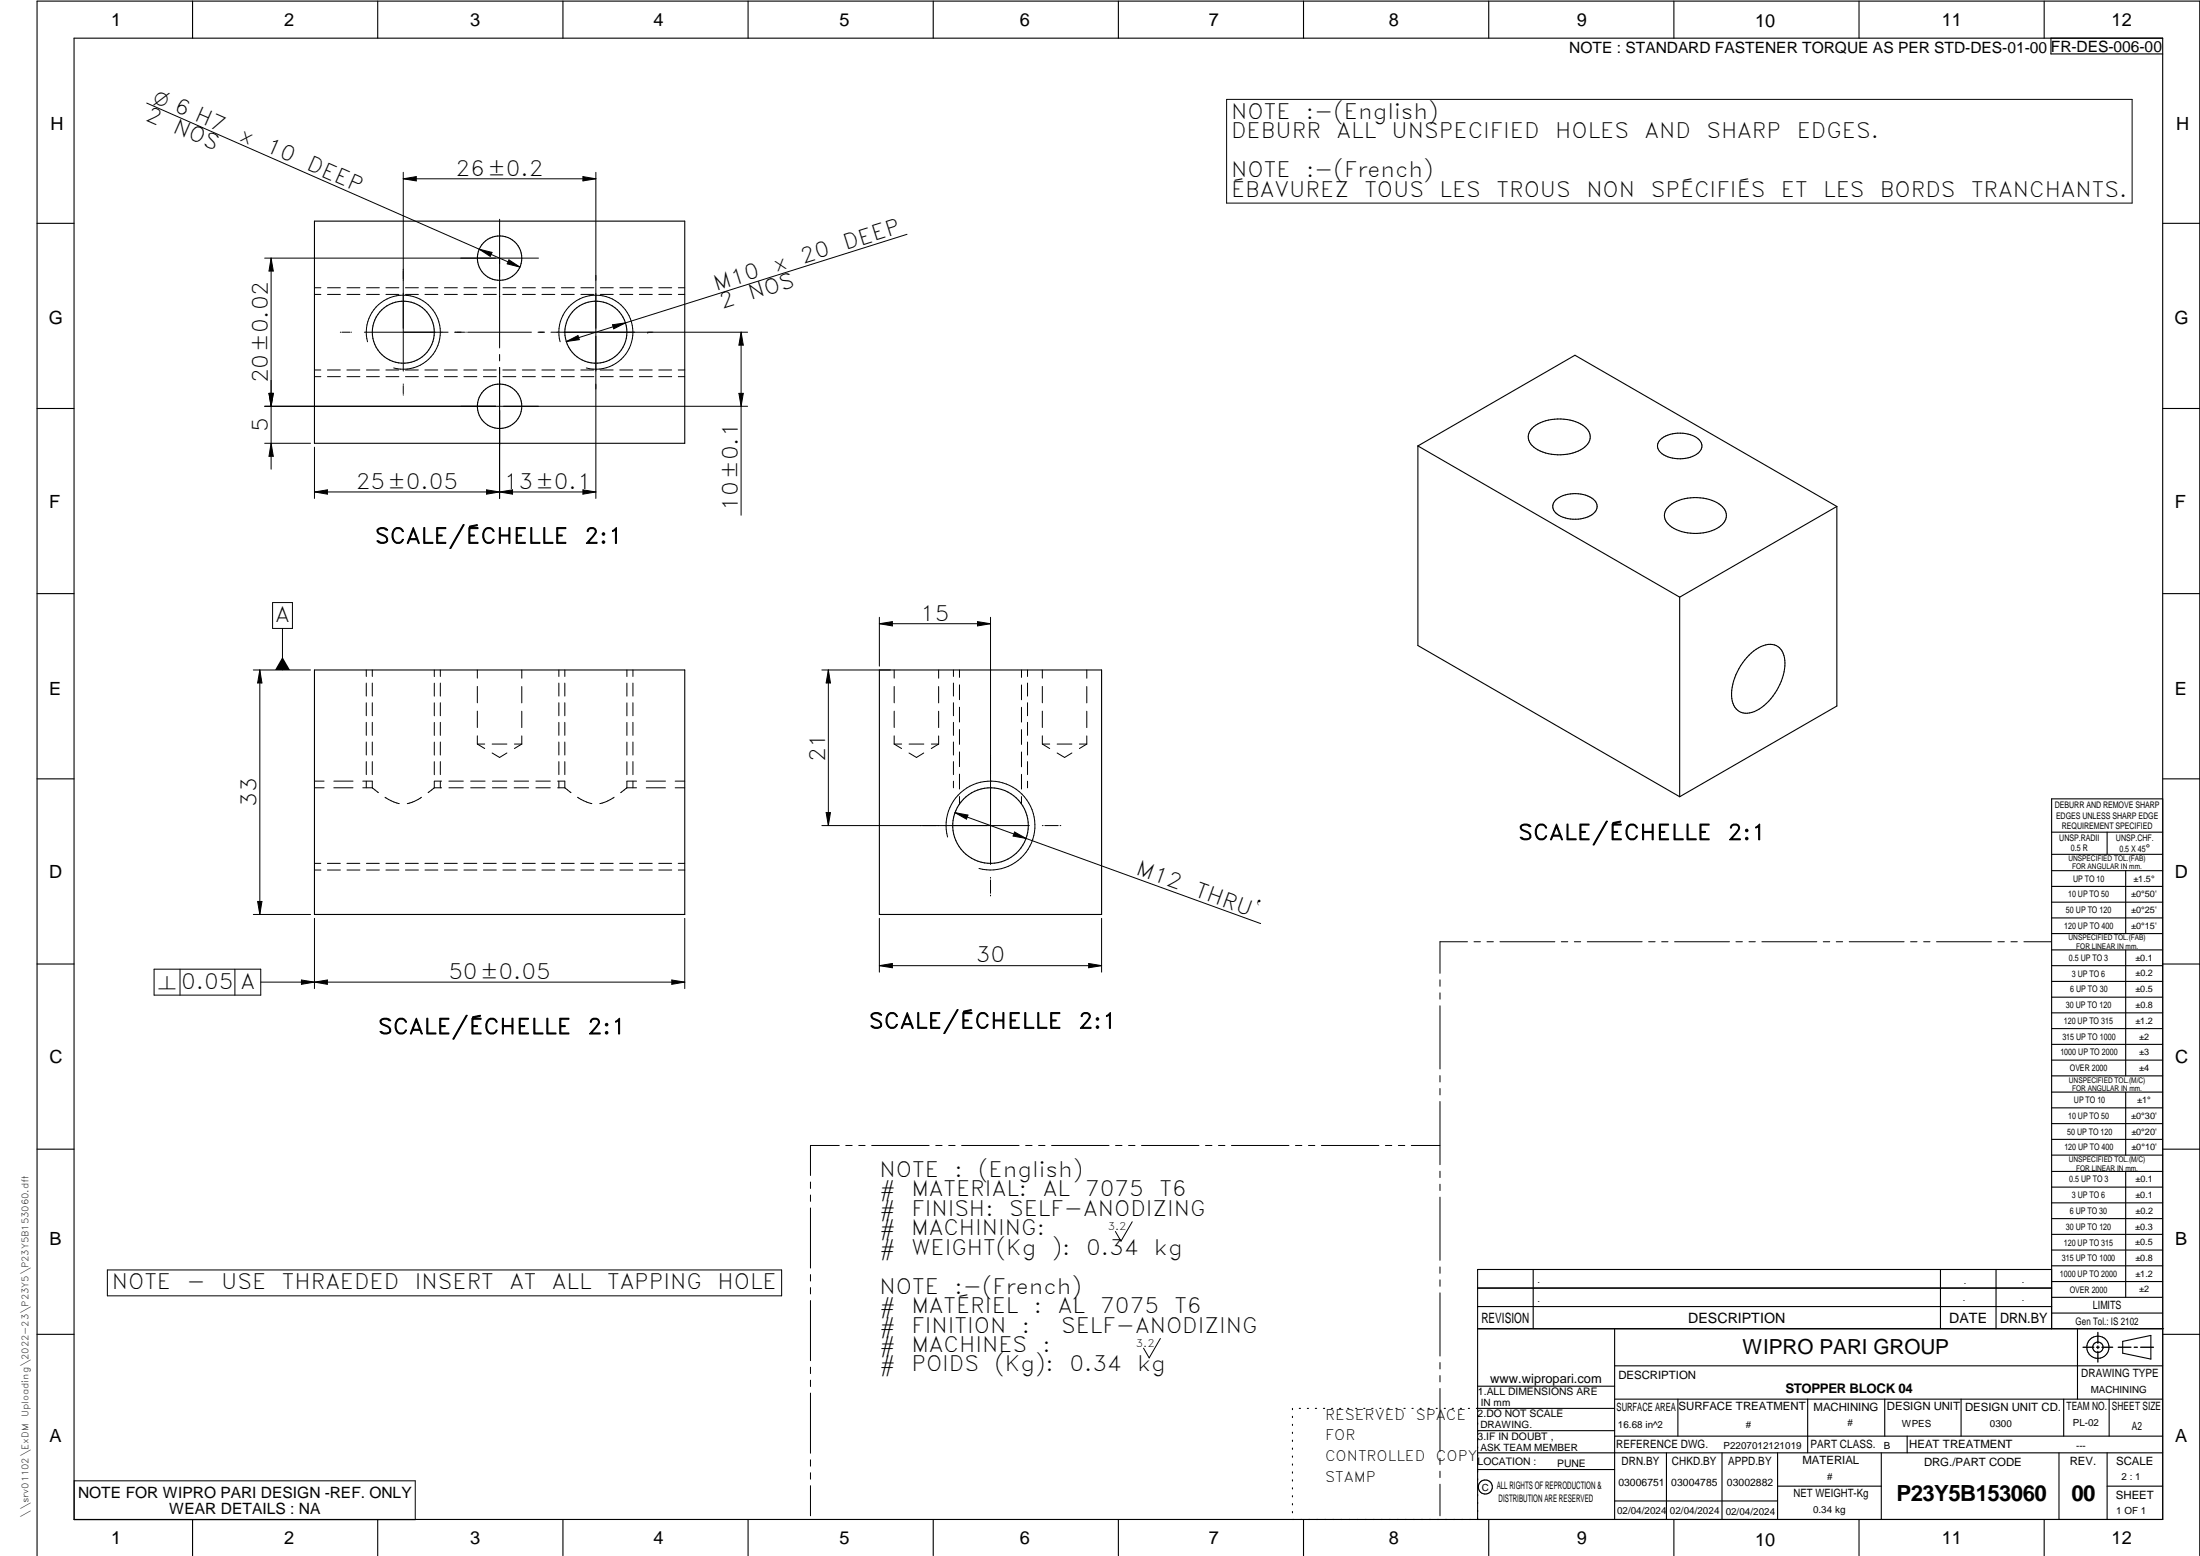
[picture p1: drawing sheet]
<svg xmlns="http://www.w3.org/2000/svg" width="594mm" height="420mm" viewBox="0 0 594 420" stroke-linecap="round" stroke-linejoin="round" font-family="sans-serif">
<g fill="none" stroke="#000" stroke-width=".3">
<path d="M20 10.3h564v400h-564zM52 .3v10M102 .3v10M152 .3v10M202 .3v10M252 .3v10M302 .3v10M352 .3v10M402 .3v10M452 .3v10M502 .3v10M552 .3v10"/>
<path d="M553.8 10.3v4.3h30.2M84.9 59.7h100v60h-100zM10 60.3h10M584 60.3h10M10 110.3h10M413.7 115.6a12 12 0 0 1 14.7 0 3.3 3.3 0 0 1-1 5.5 12.3 12.3 0 0 1-13.7-.8 3.2 3.2 0 0 1 0-4.7zM448.4 118.7a8.6 8.6 0 0 1 10.5 .1 2.4 2.4 0 0 1-.8 3.9 8.9 8.9 0 0 1-9.7-.5 2.26 2.26 0 0 1 0-3.5zM584 110.3h10M382.9 120.4l42.4-24.5 70.7 40.9M382.9 120.4v53.9l70.7 40.8M382.9 120.4l70.7 40.8M420.1 135a8.6 8.6 0 0 1 10.5 .2 2.53 2.53 0 0 1-1.3 4.1 8.6 8.6 0 0 1-9.5-1.1 2.27 2.27 0 0 1 .3-3.2z"/>
<path d="M450.5 136.9a12.1 12.1 0 0 1 12.5-1.5 4.1 4.1 0 0 1 3 4.8 7.8 7.8 0 0 1-6.9 3.8 10.6 10.6 0 0 1-9-2.9 3.1 3.1 0 0 1 .4-4.2zM496 136.8l-42.4 24.4M496 136.8v53.8l-42.4 24.5M10 160.3h10M453.6 161.2v53.9M472.3 176.9a7 7 0 0 1 7.4-2.6 5.3 5.3 0 0 1 2.3 5.5 15.7 15.7 0 0 1-8.3 12.4 4.1 4.1 0 0 1-6.1-3.6 15.3 15.3 0 0 1 4.7-11.7zM584 160.3h10M84.9 180.9h100v66h-100zM237.5 180.9h60v66h-60zM10 210.3h10M584 215.7h-30v143.1M584 210.3h10"/>
<path d="M554 230.7h30M554 224.7h30M554 235.1h30M554 239.4h30M569 224.7v6M574 235.1v17M554 243.6h30M554 247.9h30M554 252.1h30M554 256.5h30M574 256.5v34M10 260.3h10"/>
<path d="M554 260.8h30M554 265h30M554 269.3h30M554 273.5h30M554 277.7h30M584 260.3h10M554 282h30M554 286.3h30M554 290.5h30M554 294.9h30M554 299.1h30M574 294.9v17"/>
<path d="M10 310.3h10M554 303.4h30M554 307.7h30M554 311.9h30M554 316.3h30M574 316.3v34M584 310.3h10M554 320.5h30M554 324.8h30M554 329.1h30M554 333.3h30M554 337.5h30"/>
<path d="M399 358.8h185.3M399 352.8h155M399 347.8h155M414 342.8v16M436 358.8v51.5M524 342.8v16M539 342.8v16M554 342.8h-155v67.5M554 341.8h30M554 346.1h30M554 350.3h30M554 354.6h30"/>
<path d="M561 358.8v19M10 360.3h10M399 374.3h37M436 368.8h148M436 377.8h148M453.1 377.8v10M488.1 377.8v14.5M508.9 377.8v10M529.6 377.8v10M557.3 377.8v10M569.5 377.8v10M573.2 362.2l7.6-1.6v6.4l-7.6-1.6z"/>
<path d="M584 360.3h10M349 380.3v.3M349 382.4v.4M349 384.6v.3M349 386.7v.4M349 388.9v.3M349 391v.4M349 393.2v.3M349 395.3v.3M349 397.4v.4M349 399.6v.3M350.9 380.3h.3"/>
<path d="M353 380.3h.3M355.2 380.3h.3M357.4 380.3h.3M359.6 380.3h.3M361.7 380.3h.3M363.9 380.3h.3M366.1 380.3h.3M368.3 380.3h.3M370.4 380.3h.3M372.6 380.3h.3M374.8 380.3h.3M376.9 380.3h.4"/>
<path d="M379.1 380.3h.3M381.3 380.3h.3M383.4 380.3h.4M385.6 380.3h.4M387.8 380.3h.3M390 380.3h.3M392.1 380.3h.4M394.3 380.3h.4M396.5 380.3h.3M399 396.8h37M399 392.3h185M399 386.3h37"/>
<path d="M436 387.8h148M436 380.3h-37.3M450 392.3v18M465 392.3v18M480 392.3v18M508 392.3v18M515 387.8v4.5M556 392.3v18M569 392.3v18M52 410.3v9.8M102 410.3v9.8M152 410.3v9.8"/>
<path d="M202 410.3v9.8M252 410.3v9.8M302 410.3v9.8M349 401.7v.4M349 403.9v.3M349 406v.4M349 408.2v.3M352 410.3v9.8M402 410.3v9.8M436 405.3h44M452 410.3v9.8M480 401.3h28"/>
<path d="M502 410.3v9.8M552 410.3v9.8M569 401.3h15M10 420.1v-419.8h584v419.8"/>
<circle cx="134.9" cy="69.7" r="6"/>
<circle cx="108.9" cy="89.7" r="8.4"/>
<circle cx="160.9" cy="89.7" r="8.4"/>
<circle cx="134.9" cy="109.7" r="6"/>
<circle cx="267.5" cy="222.9" r="10.2"/>
<circle cx="566.5" cy="363.8" r="1.4"/>
<circle cx="566.5" cy="363.8" r="3"/>
<circle cx="401.1" cy="401.5" r="1.91"/>
</g>
<g fill="none" stroke="#000" stroke-width=".27">
<path d="M39.6 27.8l89.8 39.5M331.2 26.8h244.5v28h-244.5zM108.9 46.5v53.7M108.9 48.3l3.5-.6v1.2zM108.9 48.3h52M134.9 59.2v34.8M157.4 47.7l3.5 .6-3.5 .6zM160.9 46.5v88.1M71.5 69.7h73.9M73.2 69.7v57M73.2 69.7l.6 3.5h-1.2zM84.9 77.7h1.7"/>
<path d="M84.9 79.5h1.7M88.4 77.7h3.5M88.4 79.5h3.5M93.7 77.7h3.5M93.7 79.5h3.5M99 77.7h3.4M99 79.5h3.4M104.2 77.7h3.5M104.2 79.5h3.5M109.5 77.7h3.5M109.5 79.5h3.5M114.8 77.7h3.4"/>
<path d="M114.8 79.5h3.4M120 77.7h3.5M120 79.5h3.5M125.3 77.7h3.5M125.3 79.5h3.5M129.4 67.3l11 4.8M129.4 67.3l3.5 .9-.5 1zM130.5 77.7h3.5M130.5 79.5h3.5M135.8 77.7h3.5M135.8 79.5h3.5M137.4 70.2l3 1.9-3.4-.9z"/>
<path d="M141.1 77.7h3.5M141.1 79.5h3.5M146.3 77.7h3.5M146.3 79.5h3.5M151.6 77.7h3.5M151.6 79.5h3.5M156.9 77.7h3.5M156.9 79.5h3.5M162.1 77.7h3.5M162.1 79.5h3.5M167.4 77.7h3.5M167.4 79.5h3.5"/>
<path d="M172.6 77.7h3.5M172.6 79.5h3.5M177.9 77.7h3.5M177.9 79.5h3.5M183.2 77.7h1.7M183.2 79.5h1.7M244.9 63.3l-76 23.9M84.9 99.9h1.7M88.4 99.9h3.5M91.9 89.7h.1M92.3 89.7h2.2M93.7 99.9h3.5"/>
<path d="M94.8 89.7h.1M98.4 89.7h22.6M98.9 99.9h3.5M99.2 92.3a10 10 0 0 1 8.8-12.6 10 10 0 0 1 10.9 10.9 10 10 0 0 1-12.6 8.8M104.2 99.9h3.5M109.5 99.9h3.5M114.7 99.9h3.5M120 99.9h3.5M125.3 99.9h3.5M125.5 89.7h-2.7M125.8 89.7h.1M126.3 89.7h17.2"/>
<path d="M130.5 99.9h3.5M134.9 95.7v1.8M134.9 99.2v35.4M135.8 99.9h3.5M141 99.9h3.5M145.3 89.7h1.7M146.3 99.9h3.5M151.3 92.3a10 10 0 0 1 8.7-12.6 10 10 0 0 1 10.9 10.9 10 10 0 0 1-12.6 8.8M151.6 99.9h3.5M152.9 92.2l3.2-1.6 .3 1.1zM156.8 99.9h3.5M162.1 99.9h3.5"/>
<path d="M165.4 87.7l3.5-.5-3.2 1.6zM167.4 99.9h3.5M168.9 87.2l-16 5M172.6 99.9h3.5M174.9 89.7h.1M177.9 99.9h3.5M183.1 99.9h1.8M200.1 89.7l.6 3.5h-1.2zM200.1 89.7v49.4M201.9 89.7h-53.1M71.5 119.7h12.4M72.6 106.2h1.2l-.6 3.5z"/>
<path d="M73.2 119.7l.6 3.5h-1.2zM84.9 101.7h1.7M88.4 101.7h3.5M93.7 101.7h3.5M99 101.7h3.4M104.2 101.7h3.5M108.9 103.7v.1M108.9 104.1v2.2M108.9 106.6v.1M109.5 101.7h3.5M114.8 101.7h3.4M120 101.7h3.5"/>
<path d="M125.3 101.7h3.5M130.5 101.7h3.5M135.8 101.7h3.5M141.1 101.7h3.5M146.3 101.7h3.5M151.6 101.7h3.5M156.9 101.7h3.5M162.1 101.7h3.5M167.4 101.7h3.5M172.6 101.7h3.5M177.9 101.7h3.5M183.2 101.7h1.7"/>
<path d="M199.5 106.2h1.2l-.6 3.5zM201.9 109.7h-130.4M84.9 120.8v13.8M84.9 132.8h76M84.9 132.8l3.5-.5v1.1zM131.4 132.3l3.5 .5-3.5 .6zM134.9 132.8l3.5-.5v1.1zM157.4 132.3l3.5 .5-3.5 .6zM73.6 162.7h5.4v7h-5.4zM76.3 169.7v11.2M237.5 166.7v13.2M237.5 168.4l3.5-.5v1.1z"/>
<path d="M237.5 168.4h30M264 167.9l3.5 .5-3.5 .6zM267.5 166.7v66.7M68.4 180.9h15.5M70.2 180.9v66M70.2 180.9l.5 3.5h-1.1zM98.9 180.9v1.8M98.9 184.4v3.6M98.9 189.8v3.5M98.9 195.1v3.5M100.5 180.9v1.8M100.5 184.4v3.6"/>
<path d="M100.5 189.8v3.5M100.5 195.1v3.5M117.3 180.9v1.8M117.3 184.5v3.5M117.3 189.8v3.5M117.3 195.1v3.5M118.9 180.9v1.8M118.9 184.4v3.6M118.9 189.8v3.5M118.9 195.1v3.5M128.9 180.9v2.2M128.9 185.4v4.4"/>
<path d="M128.9 192v4.4M128.9 198.7v2.2M140.9 180.9v2.2M140.9 185.4v4.4M140.9 192v4.5M140.9 198.7v2.2M150.9 180.9v1.8M150.9 184.4v3.6M150.9 189.8v3.5M150.9 195.1v3.5M152.5 180.9v1.8M152.5 184.4v3.6"/>
<path d="M152.5 189.8v3.5M152.5 195.1v3.5M169.3 180.9v1.8M169.3 184.5v3.5M169.3 189.8v3.5M169.3 195.1v3.5M170.9 180.9v1.8M170.9 184.4v3.6M170.9 189.8v3.5M170.9 195.1v3.5M221.9 180.9h18.5M223.7 180.9v42"/>
<path d="M223.7 180.9l.6 3.5h-1.2zM241.5 180.9v2.2M241.5 185.4v4.4M241.5 192v4.4M241.5 198.7v2.2M253.5 180.9v2.2M253.5 185.4v4.4M253.5 192v4.5M253.5 198.7v2.2M257.5 180.9v1.8M257.5 184.4v3.6M257.5 189.8v3.5"/>
<path d="M257.5 195.1v3.5M259.1 180.9v2M259.1 184.9v4M259.1 191v4M259.1 197v4M275.8 180.9v2M275.8 185v4M275.8 191v4M275.8 197v4M277.5 180.9v1.8M277.5 184.4v3.6M277.5 189.8v3.5"/>
<path d="M277.5 195.1v3.5M281.5 180.9v2.2M281.5 185.4v4.4M281.5 192v4.4M281.5 198.7v2.2M293.5 180.9v2.2M293.5 185.4v4.4M293.5 192v4.5M293.5 198.7v2.2M84.9 212.7h2.6M84.9 210.9h2.6M90.1 212.7h5.2"/>
<path d="M90.1 210.9h5.2M98 212.7h2.5M98 210.9h2.5M98.9 200.4v3.5M98.9 205.7v3.5M98.9 210.9v1.8M100.5 212.7l1.7 1.3M100.5 200.4v3.5M100.5 205.7v3.5M100.5 210.9v1.8M104 215.3a11 11 0 0 0 3.8 1.7M113.8 215.3l-2 1.1-1.8 .6"/>
<path d="M117.3 212.7h1.9M117.3 212.7l-1.7 1.3M117.3 200.4v3.5M117.3 205.7v3.5M117.3 211v1.7M117.3 210.9h1.9M118.9 200.4v3.5M118.9 205.7v3.5M118.9 210.9v1.8M121.2 212.7h3.9M121.2 210.9h3.9M127.1 212.7h3.9"/>
<path d="M127.1 210.9h3.9M128.9 200.9h2M128.9 200.9l2 1.2M132.9 200.9h4M133 212.7h3.9M133 210.9h3.9M136.9 203.3l-2 1.2-2-1.2M138.8 212.7h3.9M138.8 210.9h3.9M138.9 200.9h2M140.9 200.9l-2 1.2M144.7 212.7h3.9"/>
<path d="M144.7 210.9h3.9M150.6 212.7h1.9M150.6 210.9h1.9M150.9 200.4v3.5M150.9 205.7v3.5M150.9 210.9v1.8M152.5 212.7l1.7 1.3M152.5 200.4v3.5M152.5 205.7v3.5M152.5 210.9v1.8M155.9 215.3l2.5 1.3 1.4 .4M165.8 215.3l-2 1.1-1.8 .6"/>
<path d="M169.3 210.9h2.6M169.3 212.7h2.6M169.3 200.4v3.5M169.3 205.7v3.5M169.3 211v1.7M169.3 212.7l-1.7 1.3M170.9 200.4v3.5M170.9 205.7v3.5M170.9 210.9v1.8M174.5 210.9h5.2M174.5 212.7h5.2M182.3 210.9h2.6"/>
<path d="M182.3 212.7h2.6M223.1 219.4h1.2l-.6 3.5zM241.5 200.9l2 1.2M241.5 200.9h2M245.5 200.9h4M249.4 203.3l-1.9 1.2-2-1.2M251.5 200.9h2M253.5 200.9l-2 1.2M257.5 200.4v3.5M257.5 205.7v3.5M257.5 210.9v1.8M257.9 219.4l82.5 30"/>
<path d="M257.9 219.4l3.5 .7-.4 1.1zM259.1 203v4M259.1 209v4M259.1 215.1v2M275.8 203.1v4M275.8 209.1v4M275.8 215.1v2M277.5 200.4v3.5M277.5 205.7v3.5M277.5 210.9v1.8M281.5 200.9l2 1.2M281.5 200.9h2"/>
<path d="M285.5 200.9h3.9M289.4 203.3l-1.9 1.2-2-1.2M291.5 200.9h2M293.5 200.9l-2 1.2M84.9 234.9h1.7M84.9 233.1h1.7M88.4 233.1h3.5M88.4 234.9h3.5M93.7 233.1h3.5M93.7 234.9h3.5M98.9 233.1h3.5M99 234.9h3.4"/>
<path d="M104.2 233.1h3.5M104.2 234.9h3.5M109.5 233.1h3.5M109.5 234.9h3.5M114.7 233.1h3.5M114.8 234.9h3.4M120 233.1h3.5M120 234.9h3.5M125.3 233.1h3.5M125.3 234.9h3.5M130.5 233.1h3.5M130.5 234.9h3.5"/>
<path d="M135.8 233.1h3.5M135.8 234.9h3.5M141 233.1h3.5M141.1 234.9h3.5M146.3 233.1h3.5M146.3 234.9h3.5M151.6 233.1h3.5M151.6 234.9h3.5M156.8 233.1h3.5M156.9 234.9h3.5M162.1 233.1h3.5M162.1 234.9h3.5"/>
<path d="M167.4 233.1h3.5M167.4 234.9h3.5M172.6 233.1h3.5M172.6 234.9h3.5M177.9 233.1h3.5M177.9 234.9h3.5M183.1 233.1h1.8M183.2 234.9h1.7M221.9 222.9h56.1M255.9 226a12 12 0 0 1 10.5-15 12 12 0 0 1 13 13 12 12 0 0 1-15 10.5M267.5 236.9v.2M267.5 237.6v3.6"/>
<path d="M274 224.7l3.1 1.7-3.5-.6zM281.5 222.9h.2M282.1 222.9h3.7M286.3 222.9h.2M68.4 246.9h15.5M69.6 243.4h1.1l-.5 3.5zM84.9 248v19M184.9 248v19M237.5 248v14.5M267.5 241.7v.2M297.5 248v14.5M396.3 254.3h-7.5v8.5"/>
<path d="M398 254.3h1.8M401.5 254.3h1.8M405 254.3h14.9M421.6 254.3h1.7M425.1 254.3h1.7M428.6 254.3h14.8M445.2 254.3h1.7M448.7 254.3h1.7M452.2 254.3h14.8M468.8 254.3h1.7M472.3 254.3h1.7M475.8 254.3h14.8"/>
<path d="M492.4 254.3h1.7M495.9 254.3h1.7M499.4 254.3h14.8M515.9 254.3h1.8M519.4 254.3h1.8M522.9 254.3h14.9M539.5 254.3h1.7M543 254.3h1.7M546.5 254.3h7.4M41.6 261.7h28.8v7h-28.8zM48.6 261.7v7M63.4 261.7v7"/>
<path d="M70.4 265.2h114.5M81.4 264.6l3.5 .6-3.5 .6zM84.9 265.2l3.5-.6v1.2zM181.4 264.6l3.5 .6-3.5 .6zM237.5 260.8l3.5-.6v1.1zM237.5 260.8h60M294 260.2l3.5 .6-3.5 .5zM388.8 264.6v1.7M388.8 268.1v1.7M388.8 271.6v17M388.8 290.4v1.8M388.8 293.9v1.8"/>
<path d="M388.8 297.4v17.1M218.9 319.2v1.7M226.6 309.3h-7.7v8.1M228.4 309.3h1.7M231.9 309.3h1.7M235.4 309.3h15.5M252.7 309.3h1.7M256.2 309.3h1.7M259.7 309.3h15.5M277 309.3h1.7M280.5 309.3h1.7M284 309.3h15.5"/>
<path d="M301.2 309.3h1.8M304.8 309.3h1.7M308.2 309.3h15.6M325.5 309.3h1.8M329 309.3h1.8M332.5 309.3h15.6M349.8 309.3h1.8M353.3 309.3h1.7M356.8 309.3h15.5M374.1 309.3h1.7M377.6 309.3h1.7M381.1 309.3h7.7"/>
<path d="M388.8 316.3v1.7M388.8 319.8v1.7M218.9 322.7v1.7M218.9 326.2v16.2M305.7 329.9l-3 5.3-1.5-2.7M388.8 323.3v17M29 342.9h182.1v7h-182.1zM218.9 344.2v1.7M218.9 347.7v1.7M218.9 351.2v16.2M388.8 342.1v1.7M388.8 345.6v1.7"/>
<path d="M388.8 349.1v17.1M218.9 369.2v1.7M218.9 372.7v1.7M218.9 376.2v16.2M313.3 361.4l-3 5.3-1.5-2.7M388.8 367.9v1.8M388.8 371.4v1.7M388.8 374.9v17.1M20 399.9h92.1v10.5h-92.1zM218.9 394.2v1.7M218.9 397.7v1.7M388.8 393.8v1.7"/>
<path d="M388.8 397.3v1.7M218.9 401.2v8.1M388.8 400.8v8.5"/>
</g>
<path d="M566.5 359.8v2.9M562.5 363.8h2.9M566.1 363.8h.8M566.5 363.5v.7M566.5 364.9v2.9M567.6 363.8h2.9M572 363.8h3.4M576.3 363.8h.9M578.1 363.8h3.4" fill="none" stroke="#000" stroke-width=".36"/>
<g fill="#000">
<path d="M108.9 48.3l3.5-.6v1.2zM157.4 47.7l3.5 .6-3.5 .6zM73.2 69.7l.6 3.5h-1.2zM129.4 67.3l3.5 .9-.5 1zM137.4 70.2l3 1.9-3.4-.9zM152.9 92.2l3.2-1.6 .3 1.1zM165.4 87.7l3.5-.5-3.2 1.6zM200.1 89.7l.6 3.5h-1.2zM72.6 106.2h1.2l-.6 3.5zM199.5 106.2h1.2l-.6 3.5zM73.2 119.7l.6 3.5h-1.2zM84.9 132.8l3.5-.5v1.1z"/>
<path d="M131.4 132.3l3.5 .5-3.5 .6zM134.9 132.8l3.5-.5v1.1zM157.4 132.3l3.5 .5-3.5 .6zM237.5 168.4l3.5-.5v1.1zM264 167.9l3.5 .5-3.5 .6zM70.2 180.9l.5 3.5h-1.1zM76.3 177.4l2 3.5h-4zM223.7 180.9l.6 3.5h-1.2zM223.1 219.4h1.2l-.6 3.5zM257.9 219.4l3.5 .7-.4 1.1zM274 224.7l3.1 1.7-3.5-.6zM69.6 243.4h1.1l-.5 3.5z"/>
<path d="M81.4 264.6l3.5 .6-3.5 .6zM84.9 265.2l3.5-.6v1.2zM181.4 264.6l3.5 .6-3.5 .6zM237.5 260.8l3.5-.6v1.1zM294 260.2l3.5 .6-3.5 .5z"/>
</g>
<g font-size="6">
<text x="512.1" y="405.2">P23Y5B153060</text>
<text x="559.4" y="405.2">00</text>
</g>
<g font-size="5.7">
<text x="39" y="32.3" transform="rotate(24 39 32.3)">2</text>
<text x="46.4" y="35.6" transform="rotate(24 46.4 35.6)">NOS</text>
<text x="332.5" y="32.1">NOTE</text>
<text x="352.7" y="32.1">:-(English)</text>
<text x="64.3" y="37.7" transform="rotate(24 64.3 37.7)">x</text>
<text x="71.4" y="40.9" transform="rotate(24 71.4 40.9)">10</text>
<text x="332.5" y="37.3">DEBURR</text>
<text x="360.9" y="37.3">ALL</text>
<text x="375.8" y="37.3">UNSPECIFIED</text>
<text x="419.9" y="37.3">HOLES</text>
<text x="444.1" y="37.3">AND</text>
<text x="460.8" y="37.3">SHARP</text>
<text x="485.2" y="37.3">EDGES.</text>
<text x="82.5" y="45.7" transform="rotate(24 82.5 45.7)">DEEP</text>
<text x="123" y="47.4">26±0.2</text>
<text x="332.5" y="47.8">NOTE</text>
<text x="352.7" y="47.8">:-(French)</text>
<text x="332.5" y="53.1">ÉBAVUREZ</text>
<text x="368.4" y="53.1">TOUS</text>
<text x="388.7" y="53.1">LES</text>
<text x="404.1" y="53.1">TROUS</text>
<text x="428.4" y="53.1">NON</text>
<text x="445.7" y="53.1">SPÉCIFIÉS</text>
<text x="480.9" y="53.1">ET</text>
<text x="492.3" y="53.1">LES</text>
<text x="507.6" y="53.1">BORDS</text>
<text x="532.2" y="53.1">TRANCHANTS.</text>
<text x="216.9" y="71.2" transform="rotate(-17 216.9 71.2)">20</text>
<text x="228.4" y="67.6" transform="rotate(-17 228.4 67.6)">DEEP</text>
<text x="209.5" y="73.5" transform="rotate(-17 209.5 73.5)">x</text>
<text x="193.4" y="78.5" transform="rotate(-17 193.4 78.5)">M10</text>
<text x="195" y="83.6" transform="rotate(-17 195 83.6)">2</text>
<text x="202.7" y="81.1" transform="rotate(-17 202.7 81.1)">NOS</text>
<text x="72.3" y="103.5" transform="rotate(-90 72.3 103.5)">20±0.02</text>
<text x="72.3" y="116.7" transform="rotate(-90 72.3 116.7)">5</text>
<text x="96.1" y="132">25±0.05</text>
<text x="136" y="132">13±0.1</text>
<text x="199.3" y="137.9" transform="rotate(-90 199.3 137.9)">10±0.1</text>
<text x="101.2" y="146.7">SCALE/ÉCHELLE</text>
<text x="157.8" y="146.7">2:1</text>
<text x="74.3" y="168">A</text>
<text x="248.5" y="167.6">15</text>
<text x="222.8" y="205.9" transform="rotate(-90 222.8 205.9)">21</text>
<text x="69.3" y="217.9" transform="rotate(-90 69.3 217.9)">33</text>
<text x="409.9" y="226.8">SCALE/ÉCHELLE</text>
<text x="466.5" y="226.8">2:1</text>
<text x="306.4" y="236.1" transform="rotate(20 306.4 236.1)">M12</text>
<text x="322.3" y="241.9" transform="rotate(20 322.3 241.9)">THRU`</text>
<text x="263.5" y="259.9">30</text>
<text x="49" y="267">0.05 A</text>
<text x="121.1" y="264.3">50±0.05</text>
<text x="102.1" y="279.2">SCALE/ÉCHELLE</text>
<text x="158.6" y="279.2">2:1</text>
<text x="234.6" y="277.7">SCALE/ÉCHELLE</text>
<text x="291.2" y="277.7">2:1</text>
<text x="237.5" y="317.8">NOTE</text>
<text x="257.7" y="317.8">:</text>
<text x="264.2" y="317.8">(English)</text>
<text x="237.5" y="323.1">#</text>
<text x="246.1" y="323.1">MATERIAL:</text>
<text x="281.6" y="323.1">AL</text>
<text x="293.1" y="323.1">7075</text>
<text x="313.1" y="323.1">T6</text>
<text x="237.5" y="328.3">#</text>
<text x="246.1" y="328.3">FINISH:</text>
<text x="272.5" y="328.3">SELF-ANODIZING</text>
<text x="237.5" y="333.6">#</text>
<text x="246.1" y="333.6">MACHINING:</text>
<text x="237.5" y="338.8">#</text>
<text x="246.1" y="338.8">WEIGHT(Kg</text>
<text x="284" y="338.8">):</text>
<text x="293.3" y="338.8">0.34</text>
<text x="311.6" y="338.8">kg</text>
<text x="30.2" y="348.2">NOTE</text>
<text x="50.4" y="348.2">-</text>
<text x="59.8" y="348.2">USE</text>
<text x="76.1" y="348.2">THRAEDED</text>
<text x="112" y="348.2">INSERT</text>
<text x="137.5" y="348.2">AT</text>
<text x="149.1" y="348.2">ALL</text>
<text x="163.9" y="348.2">TAPPING</text>
<text x="193.7" y="348.2">HOLE</text>
<text x="237.5" y="349.3">NOTE</text>
<text x="257.7" y="349.3">:-(French)</text>
<text x="237.5" y="354.6">#</text>
<text x="237.5" y="359.8">#</text>
<text x="246.1" y="354.6">MATÉRIEL</text>
<text x="246.1" y="359.8">FINITION</text>
<text x="275.9" y="359.8">:</text>
<text x="279.2" y="354.6">:</text>
<text x="285.6" y="354.6">AL</text>
<text x="286.5" y="359.8">SELF-ANODIZING</text>
<text x="297.1" y="354.6">7075</text>
<text x="317.1" y="354.6">T6</text>
<text x="237.5" y="365.1">#</text>
<text x="246.1" y="365.1">MACHINES</text>
<text x="281.6" y="365.1">:</text>
<text x="237.5" y="370.3">#</text>
<text x="246.1" y="370.3">POIDS</text>
<text x="268.6" y="370.3">(Kg):</text>
<text x="288.8" y="370.3">0.34</text>
<text x="307.1" y="370.3">kg</text>
</g>
<text font-size="5.6" x="470.5" y="365.5">WIPRO PARI GROUP</text>
<g font-size="5.4">
<text x="41.1" y="27.5" transform="rotate(24 41.1 27.5)">O 6 H7</text>
<text x="42.7" y="267">n</text>
</g>
<g font-size="4.9">
<text x="30" y="7">1</text>
<text x="76.7" y="7">2</text>
<text x="127" y="7">3</text>
<text x="176.5" y="7">4</text>
<text x="226.7" y="7">5</text>
<text x="275.4" y="7">6</text>
<text x="326.4" y="7">7</text>
<text x="375" y="7">8</text>
<text x="425.8" y="7">9</text>
<text x="473.9" y="7.4">10</text>
<text x="524.3" y="7">11</text>
<text x="570.2" y="7">12</text>
<text x="13.6" y="35.2">H</text>
<text x="587.6" y="35.2">H</text>
<text x="13.2" y="87.5">G</text>
<text x="587.2" y="87.5">G</text>
<text x="13.3" y="137.1">F</text>
<text x="587.3" y="137.1">F</text>
<text x="13.3" y="187.6">E</text>
<text x="587.3" y="187.6">E</text>
<text x="13.3" y="237">D</text>
<text x="587.3" y="237">D</text>
<text x="13.4" y="287.1">C</text>
<text x="587.4" y="287.1">C</text>
<text x="13.4" y="336.3">B</text>
<text x="587.4" y="336.3">B</text>
<text x="13.4" y="389.3">A</text>
<text x="587.4" y="389.3">A</text>
<text x="30" y="417">1</text>
<text x="76.7" y="417">2</text>
<text x="127" y="417">3</text>
<text x="176.5" y="417">4</text>
<text x="226.7" y="417">5</text>
<text x="275.4" y="417">6</text>
<text x="326.4" y="417">7</text>
<text x="375" y="417">8</text>
<text x="425.8" y="417">9</text>
<text x="473.9" y="417.4">10</text>
<text x="524.3" y="417">11</text>
<text x="570.2" y="417">12</text>
</g>
<g font-size="4.2">
<text x="423.7" y="14.3">NOTE : STANDARD FASTENER TORQUE AS PER STD-DES-01-00</text>
<text x="553.8" y="14">FR-DES-006-00</text>
<text x="21.1" y="404.4">NOTE FOR WIPRO PARI DESIGN -REF. ONLY</text>
<text x="45.7" y="408.9">WEAR DETAILS : NA</text>
</g>
<g font-size="3.9">
<text x="357.8" y="383.4">RESERVED</text>
<text x="382.3" y="383.4">SPACE</text>
<text x="357.8" y="388.9">FOR</text>
<text x="357.8" y="394.5">CONTROLLED</text>
<text x="387.8" y="394.5">COPY</text>
<text x="357.8" y="400.1">STAMP</text>
</g>
<g font-size="3.8">
<text x="400.1" y="357.1">REVISION</text>
<text x="455.9" y="357.1">DESCRIPTION</text>
<text x="526.4" y="357.1">DATE</text>
<text x="540.1" y="357.1">DRN.BY</text>
</g>
<text font-size="3.6" x="482.1" y="376.2">STOPPER BLOCK 04</text>
<text font-size="3.5" x="402.4" y="373.3">www.wipropari.com</text>
<g font-size="3.1">
<text x="565.2" y="353.5">LIMITS</text>
<text x="562" y="371.7">DRAWING TYPE</text>
<text x="437" y="372.3">DESCRIPTION</text>
<text x="436.5" y="380.9">SURFACE AREA</text>
<text x="453.3" y="380.9">SURFACE TREATMENT</text>
<text x="489.7" y="380.9">MACHINING</text>
<text x="509.5" y="380.9">DESIGN UNIT</text>
<text x="530.6" y="380.9">DESIGN UNIT CD.</text>
<text x="558" y="380.7">TEAM NO.</text>
<text x="570.3" y="380.7">SHEET SIZE</text>
<text x="575.6" y="386.1">A2</text>
<text x="436.4" y="391.1">REFERENCE DWG.</text>
<text x="437.9" y="395.5">DRN.BY</text>
<text x="451.5" y="395.5">CHKD.BY</text>
<text x="466.6" y="395.5">APPD.BY</text>
<text x="486.7" y="395.4">MATERIAL</text>
<text x="488.9" y="391">PART CLASS.</text>
<text x="515.6" y="391">HEAT TREATMENT</text>
<text x="519.6" y="395.9">DRG./PART CODE</text>
<text x="558.9" y="395.6">REV.</text>
<text x="571.4" y="395.6">SCALE</text>
<text x="484.3" y="404.3">NET WEIGHT-Kg</text>
<text x="571.4" y="404.7">SHEET</text>
</g>
<text font-size="3" x="579.5" y="230.1">°</text>
<g font-size="2.8">
<text x="299.1" y="332.1">3.2</text>
<text x="560.5" y="357.7">Gen Tol.: IS 2102</text>
<text x="306.7" y="363.6">3.2</text>
<text x="399.1" y="376.7">1.ALL DIMENSIONS ARE</text>
<text x="399" y="382.7">2.DO NOT SCALE</text>
<text x="399" y="388.7">3.IF IN DOUBT ,</text>
<text x="399" y="395.5">LOCATION :</text>
<text x="420.5" y="396">PUNE</text>
<text x="437" y="401.3">03006751</text>
<text x="451.3" y="401.2">03004785</text>
<text x="466.3" y="401.3">03002882</text>
<text x="404.2" y="402">ALL RIGHTS OF REPRODUCTION &amp;</text>
<text x="404.7" y="405.4">DISTRIBUTION ARE RESERVED</text>
</g>
<g font-size="2.7">
<text x="564.6" y="376.2">MACHINING</text>
<text x="399.9" y="379.7">IN mm</text>
<text x="399.8" y="385.7">DRAWING.</text>
<text x="436.9" y="385.5">16.68 in^2</text>
<text x="471.4" y="385.6">#</text>
<text x="498.9" y="385.1">#</text>
<text x="513.6" y="385.3">WPES</text>
<text x="537.3" y="385.2">0300</text>
<text x="559.7" y="385.2">PL-02</text>
<text x="399.8" y="391.8">ASK TEAM MEMBER</text>
<text x="465.4" y="391.2">P2207012121019</text>
<text x="508.7" y="391.2">B</text>
<text x="560.7" y="391.2">---</text>
<text x="493.4" y="399.6">#</text>
<text x="572.9" y="399.8">2 : 1</text>
<text x="400.1" y="402.5">C</text>
<text x="436.7" y="408.7">02/04/2024</text>
<text x="450.9" y="408.8">02/04/2024</text>
<text x="466" y="409">02/04/2024</text>
<text x="489.6" y="408.5">0.34 kg</text>
<text x="571.5" y="408.7">1 OF 1</text>
</g>
<g font-size="2.5">
<text x="559.2" y="229.9">0.5 R</text>
<text x="572.3" y="230.1">0.5 X 45</text>
<text x="559.4" y="323.5">3 UP TO 6</text>
<text x="558.9" y="327.8">6 UP TO 30</text>
<text x="557.8" y="332">30 UP TO 120</text>
<text x="415.2" y="346.4">.</text>
<text x="530.3" y="346.6">.</text>
<text x="545.9" y="346.4">.</text>
<text x="415.2" y="351.5">.</text>
<text x="530.1" y="351.3">.</text>
<text x="545.9" y="351.4">.</text>
</g>
<g font-size="2.4">
<text x="554.9" y="218.3">DEBURR AND REMOVE SHARP</text>
<text x="555.2" y="221.1">EDGES UNLESS SHARP EDGE</text>
<text x="556.1" y="227.2">UNSP.RADII</text>
<text x="556.8" y="223.8">REQUIREMENT SPECIFIED</text>
<text x="571.4" y="227">UNSP.CHF.</text>
<text x="559.8" y="238">UP TO 10</text>
<text x="576.1" y="238.1">±1.5°</text>
<text x="558.5" y="242.3">10 UP TO 50</text>
<text x="575.5" y="242.3">±0°50'</text>
<text x="557.4" y="250.8">120 UP TO 400</text>
<text x="557.9" y="246.5">50 UP TO 120</text>
<text x="575.5" y="250.8">±0°15'</text>
<text x="575.5" y="246.6">±0°25'</text>
<text x="558.7" y="259.4">0.5 UP TO 3</text>
<text x="559.5" y="263.7">3 UP TO 6</text>
<text x="576.6" y="259.4">±0.1</text>
<text x="576.6" y="263.7">±0.2</text>
<text x="559" y="268">6 UP TO 30</text>
<text x="576.6" y="268">±0.5</text>
<text x="557.9" y="272.2">30 UP TO 120</text>
<text x="576.6" y="272.2">±0.8</text>
<text x="556.9" y="280.7">315 UP TO 1000</text>
<text x="557.3" y="276.5">120 UP TO 315</text>
<text x="576.6" y="276.5">±1.2</text>
<text x="577.7" y="280.7">±2</text>
<text x="556.4" y="284.9">1000 UP TO 2000</text>
<text x="577.6" y="285">±3</text>
<text x="558.9" y="289.2">OVER 2000</text>
<text x="577.7" y="289.3">±4</text>
<text x="560" y="297.9">UP TO 10</text>
<text x="577.1" y="297.9">±1°</text>
<text x="558.5" y="302.1">10 UP TO 50</text>
<text x="575.5" y="302.2">±0°30'</text>
<text x="557.5" y="310.6">120 UP TO 400</text>
<text x="558.2" y="306.4">50 UP TO 120</text>
<text x="575.5" y="310.6">±0°10'</text>
<text x="575.5" y="306.4">±0°20'</text>
<text x="558.8" y="319.2">0.5 UP TO 3</text>
<text x="576.6" y="323.5">±0.1</text>
<text x="576.6" y="319.3">±0.1</text>
<text x="576.7" y="327.8">±0.2</text>
<text x="576.6" y="332">±0.3</text>
<text x="556.8" y="340.6">315 UP TO 1000</text>
<text x="557.3" y="336.3">120 UP TO 315</text>
<text x="576.6" y="336.3">±0.5</text>
<text x="576.6" y="340.6">±0.8</text>
<text x="556.2" y="344.8">1000 UP TO 2000</text>
<text x="576.6" y="344.8">±1.2</text>
<text x="558.9" y="349">OVER 2000</text>
<text x="577.7" y="349">±2</text>
<text x="7.7" y="382.7" transform="rotate(-90 7.7 382.7)">Uploading\2022-23\P23Y5\P23Y5B153060.dft</text>
<text x="7.7" y="409.9" transform="rotate(-90 7.7 409.9)">\\srv01102\ExDM</text>
</g>
<g font-size="2.1">
<text x="558.6" y="232.4">UNSPECIFIED TOL.(FAB)</text>
<text x="559.5" y="234.8">FOR ANGULAR IN mm.</text>
<text x="558.6" y="254">UNSPECIFIED TOL.(FAB)</text>
<text x="560.7" y="256.3">FOR LINEAR IN mm.</text>
<text x="558.7" y="292.4">UNSPECIFIED TOL.(M/C)</text>
<text x="559.6" y="294.7">FOR ANGULAR IN mm.</text>
<text x="558.7" y="313.8">UNSPECIFIED TOL.(M/C)</text>
<text x="560.6" y="316.2">FOR LINEAR IN mm.</text>
</g>
</svg>
